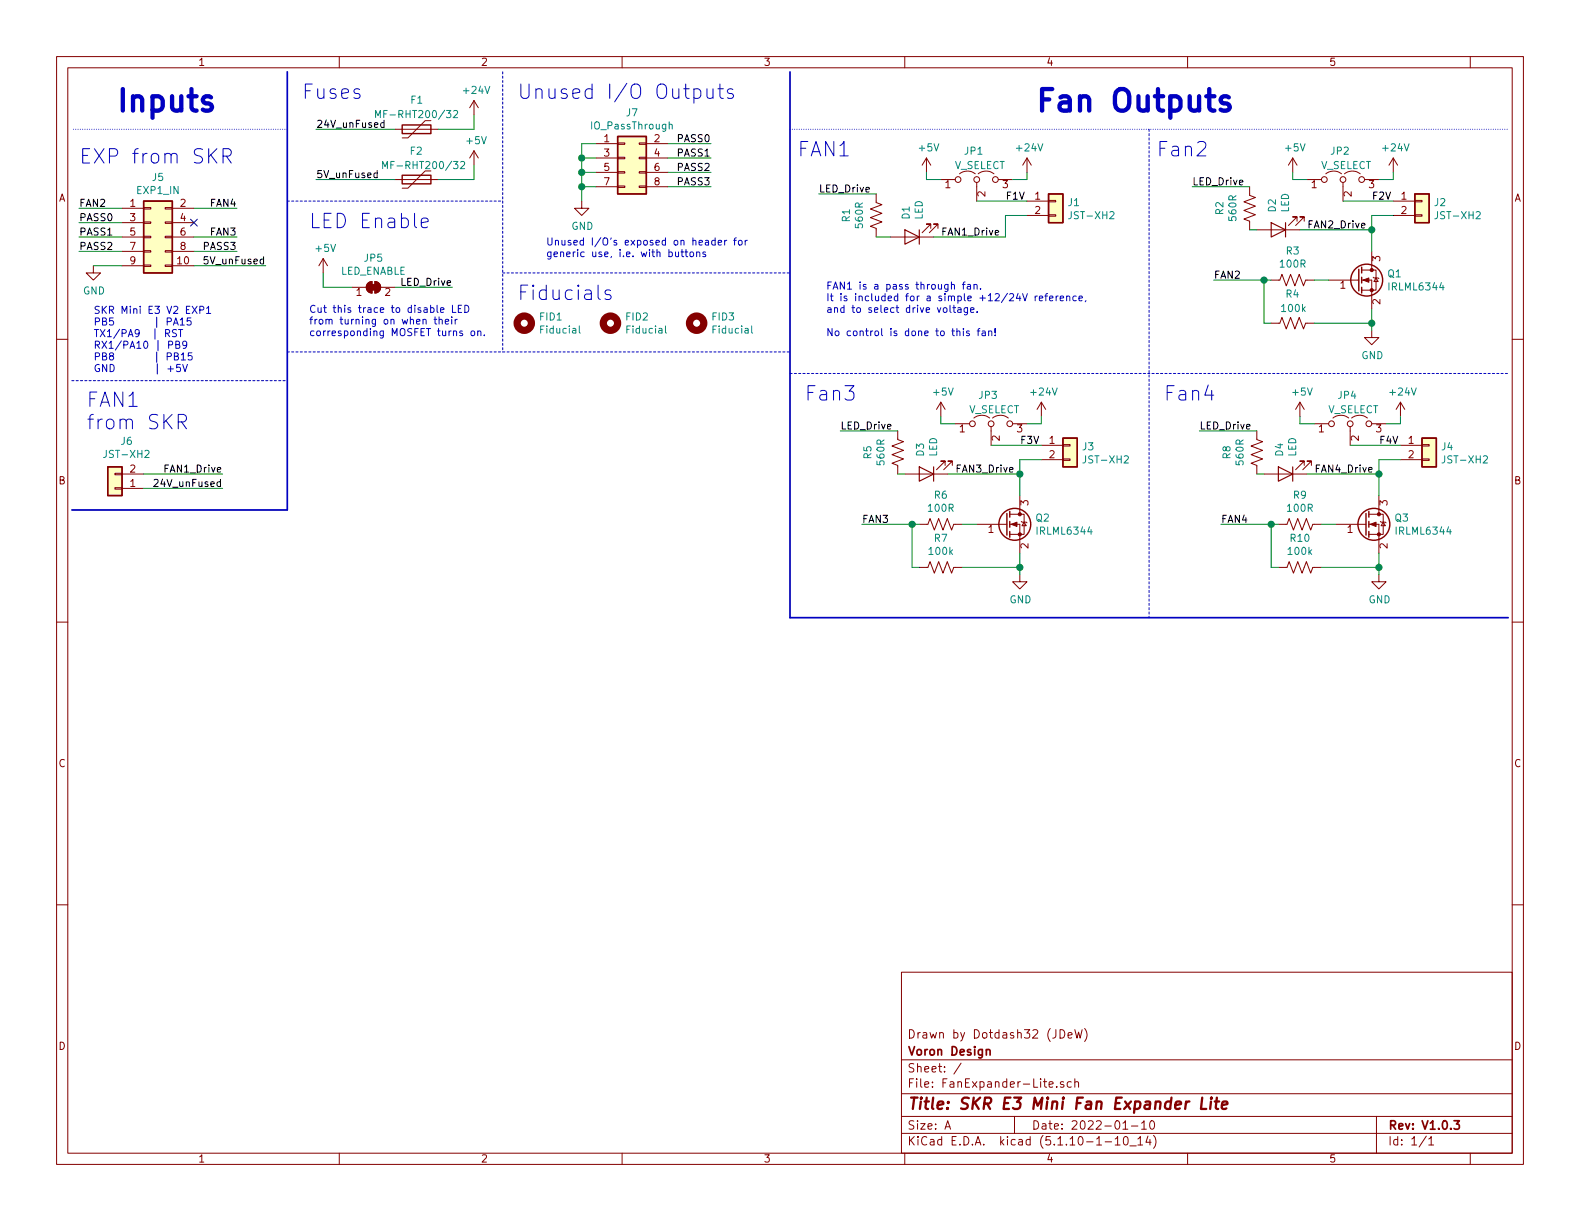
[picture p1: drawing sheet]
<svg xmlns="http://www.w3.org/2000/svg" width="279mm" height="216mm" viewBox="0 0 279 216" stroke-linecap="round" stroke-linejoin="round" font-family="sans-serif">
<g fill="none" stroke="#840000" stroke-width=".18">
<path d="M10 10h259.4v195.9h-259.4zM12 12h255.4v191.9h-255.4zM60 10v2M83.8 17.8v2.5M83.8 17.8l-.7 1.3M83.8 17.8l.8 1.3M110 10v2M160 10v2M210 10v2M260 10v2M21.6 36.8h3.8M21.6 39.4h3.8"/>
<path d="M25.4 39.2h1.3v.3h-1.3zM25.4 36.7h1.3v.3h-1.3zM29.2 39.2h1.3v.3h-1.3zM29.2 36.7h1.3v.3h-1.3zM30.5 36.8h3.8M30.5 39.4h3.8M69.8 31.8h7.7M69.8 22.9h7.7M76.2 30.2h-1l-3.1 3.1h-1M76.2 21.3h-1l-3.1 3.1h-1M83.8 26.7l-.7 1.2M83.8 26.7v2.5"/>
<path d="M83.8 26.7l.8 1.2M102.9 35.6v1.2h1.2l-1.2 1.3-1.3-1.3h1.3M105.4 25.4h3.8M105.4 27.9h3.8M105.4 30.5h3.8M105.4 33h3.8M109.2 32.9h1.3v.2h-1.3zM109.2 30.4h1.3v.2h-1.3zM109.2 27.8h1.3v.3h-1.3zM109.2 25.3h1.3v.2h-1.3zM113 32.9h1.3v.2h-1.3zM113 30.4h1.3v.2h-1.3z"/>
<path d="M113 27.8h1.3v.3h-1.3zM113 25.3h1.3v.2h-1.3zM114.3 25.4h3.8M114.3 27.9h3.8M114.3 30.5h3.8M114.3 33h3.8M154.9 34.3v1.5l1.1 .4-2.1 .8 2.1 .7-2.1 .8 2.1 .7-2.1 .8 1 .4v1.5M163.8 27.9l-.7 1.3M163.8 27.9v2.6M163.8 27.9l.8 1.3M166.4 31.8h2.5M172.7 32.3v3.3"/>
<path d="M176.5 31.8h2.6M181.6 35.6h3.8M181.6 38.1h3.8M181.6 27.9l-.8 1.3M181.6 27.9v2.6M181.6 27.9l.8 1.3M185.4 38h1.3v.2h-1.3zM185.4 35.4h1.3v.3h-1.3zM221 33v1.5l1 .4-2 .8 2 .7-2 .8 2 .8-2 .7 1 .4v1.5M228.6 27.9l-.8 1.3M228.6 27.9v2.6M228.6 27.9l.8 1.3"/>
<path d="M229.4 39.1v-.7h-.8h.8l-1.6 1.5M230.6 39.1v-.7h-.7h.7l-1.5 1.5M231.1 31.8h2.6M237.5 32.3v3.3M241.3 31.8h2.5M246.4 35.6h3.8M246.4 38.1h3.8M246.4 27.9l-.8 1.3M246.4 27.9v2.6M246.4 27.9l.7 1.3M250.2 38h1.3v.2h-1.3zM250.2 35.4h1.3v.3h-1.3z"/>
<path d="M10 60h2M16.5 47v1.3h1.3l-1.3 1.2-1.3-1.2h1.3M21.6 47h3.8M21.6 41.9h3.8M21.6 44.5h3.8M25.4 46.9h1.3v.2h-1.3zM25.4 44.3h1.3v.3h-1.3zM25.4 41.8h1.3v.2h-1.3zM29.2 46.9h1.3v.2h-1.3zM29.2 44.3h1.3v.3h-1.3zM29.2 41.8h1.3v.2h-1.3zM30.5 47h3.8"/>
<path d="M30.5 41.9h3.8M30.5 44.5h3.8M57.1 45.7l-.7 1.3M57.1 45.7v2.6M57.1 45.7l.8 1.3M62.2 50.8h2.6M65.1 50l.7-.2v2a1.02 1.02 0 0 1-1-.7 1.02 1.02 0 0 1 .3-1.1zM66.3 49.8a1.02 1.02 0 0 1 1 1 1.02 1.02 0 0 1-1 1zM67.3 50.8h2.5M157.5 41.9h7.6M164.6 40.4v-.8h-.8h.8l-1.5 1.5M165.9 40.4v-.8h-.8h.8l-1.6 1.5"/>
<path d="M222.2 40.6h7.7M224.8 57.2h1.5l.4-1.1 .8 2.1 .7-2.1 .8 2.1 .7-2.1 .8 2.1 .4-1h1.5M224.8 49.5h1.5l.4-1 .8 2 .7-2 .8 2 .7-2 .8 2 .4-1h1.5M234.9 49.5h5.1M240.1 49.5h.2M240.8 49.5h1.8v5.1M240.8 47.8h1.8M242.6 47.8h.7v3.5h-2.5M242.6 58.4v1.3h1.2l-1.2 1.3-1.3-1.3h1.3M242.6 44.5v3.3M242.8 49l.2 .1h.7l.1 .2M243.3 49.1l.4 .7h-.7z"/>
<path d="M267.4 60h2M158.7 76.2v1.5l1.1 .4-2.1 .8 2.1 .7-2.1 .8 2.1 .8-2.1 .7 1 .4v1.5M166.4 71.1l-.8 1.3M166.4 71.1v2.6M166.4 71.1l.7 1.3M168.9 74.9h2.5M175.3 75.4v3.3M179.1 74.9h2.5M184.1 78.7h3.9M184.1 71.1l-.7 1.3M184.1 71.1v2.6M184.1 71.1l.8 1.3"/>
<path d="M188 78.6h1.2v.3h-1.2zM222.2 76.2v1.5l1.1 .4-2.1 .8 2.1 .7-2.1 .8 2.1 .8-2.1 .7 1 .4v1.5M229.9 71.1l-.8 1.3M229.9 71.1v2.6M229.9 71.1l.7 1.3M232.4 74.9h2.5M238.8 75.4v3.3M242.6 74.9h2.5M247.6 71.1l-.7 1.3M247.6 71.1v2.6M247.6 71.1l.8 1.3M247.6 78.7h3.9"/>
<path d="M251.5 78.6h1.2v.3h-1.2zM20.3 83.7h1.3v.2h-1.3zM20.3 86.2h1.3v.3h-1.3zM21.6 86.4h3.8M21.6 83.8h3.8M160 83.8h7.6M162.6 92.7h1.5l.4-1 .7 2 .8-2 .8 2 .7-2 .8 2 .4-1h1.5M167.1 82.3v-.8h-.7h.7l-1.5 1.6M168.4 82.3v-.8h-.8h.8l-1.5 1.6M172.7 92.7h5.1M177.9 92.7h.2M178.6 92.7h1.7v5.1"/>
<path d="M178.6 90.9h1.7M180.3 90.9h.8v3.6h-2.5M180.3 87.6v3.3M180.6 92.2l.1 .1h.8l.1 .2M181.1 92.3l.4 .7h-.8zM184.1 81.3h3.9M188 81.2h1.2v.2h-1.2zM223.5 83.8h7.6M226.1 92.7h1.5l.4-1 .7 2 .8-2 .8 2 .7-2 .8 2 .4-1h1.5M230.6 82.3v-.8h-.7h.7l-1.5 1.6M231.9 82.3v-.8h-.8h.8l-1.5 1.6M236.2 92.7h5.1"/>
<path d="M241.4 92.7h.2M242.1 92.7h1.7v5.1M242.1 90.9h1.7M243.8 90.9h.8v3.6h-2.5M243.8 87.6v3.3M244.1 92.2l.1 .1h.8l.1 .2M244.6 92.3l.4 .7h-.8zM247.6 81.3h3.9M251.5 81.2h1.2v.2h-1.2zM10 110h2M162.6 100.3h1.5l.4-1 .7 2 .8-2 .8 2 .7-2 .8 2 .4-1h1.5M180.3 101.6v1.3h1.3l-1.3 1.2-1.2-1.2h1.2"/>
<path d="M226.1 100.3h1.5l.4-1 .7 2 .8-2 .8 2 .7-2 .8 2 .4-1h1.5M243.8 101.6v1.3h1.3l-1.3 1.2-1.2-1.2h1.2M267.4 110h2M10 160h2M267.4 160h2M159.4 171.9h108v32h-108zM159.4 197.4h108M159.4 193.4h108M159.4 187.4h108M167.1 199.7l.5-1.5 .5 1.5M167.2 199.2h.8M170 188l-1.3 1.9"/>
<path d="M179.4 197.4v3M185.5 191.8l.7-.2v-.3h-.5l-.2 .2 .1 .7h.6M186.9 192.1v.2M187.5 182.1a.75 .75 0 0 1 .8 .7 .75 .75 0 0 1-.8 .8zM188.1 191.3a.37 .37 0 0 0-.6 .2l.1 .2 .5 .1 .1 .2-.3 .3-.4-.1M188.9 183.1l.7-.2-.1-.2-.4-.1-.2 .2 .1 .7h.5M189.4 191.3h-.4l-.3 .2 .1 .6 .2 .2 .4-.1M190.1 191.4v-.1a.37 .37 0 0 1 .6 .2v.8M190.1 182.1l.3 1.5 .3-1.1 .3 1.1 .4-1.5M190.1 190.8v1.5M191.8 181.9a1.71 1.71 0 0 1 0 2.3M198.6 199.7h.8"/>
<path d="M200.1 199.1h1.1M201.9 198.6l.4-.4v1.5M201.9 199.7h.8M203.5 198.2h.2a.8 .8 0 0 1 .5 .7 .8 .8 0 0 1-.5 .8 1 1 0 0 1-.2-1.5zM243.4 197.4v6.5M60 203.9v2M110 203.9v2M159.4 200.4h108M160 203.9v2M195.4 201.9h1.2M197.2 201.4l.4-.4v1.5M197.2 202.5h.9"/>
<path d="M198.8 201.1l.3-.1a.94 .94 0 0 1 0 1.5l-.4-.3v-.7zM199.8 202.6h1.1M201.2 201.4l.5-.4v1.5M201.2 202.5h.9M203 200.9l-.4 1.1h1M203.4 201.5v1M204 200.8a1.71 1.71 0 0 1 0 2.2M210 203.9v2M252.2 200.9l-1.2 1.9M252.7 201.4l.4-.4v1.5M252.7 202.5h.8M260 203.9v2"/>
<circle cx="169.4" cy="31.8" r=".51"/>
<circle cx="172.7" cy="31.8" r=".51"/>
<circle cx="176" cy="31.8" r=".51"/>
<circle cx="234.2" cy="31.8" r=".51"/>
<circle cx="237.5" cy="31.8" r=".51"/>
<circle cx="240.8" cy="31.8" r=".51"/>
<circle cx="172" cy="74.9" r=".51"/>
<circle cx="175.3" cy="74.9" r=".51"/>
<circle cx="178.6" cy="74.9" r=".51"/>
<circle cx="235.5" cy="74.9" r=".51"/>
<circle cx="238.8" cy="74.9" r=".51"/>
<circle cx="242.1" cy="74.9" r=".51"/>
</g>
<path d="M174.4 185.7l.1-.1a.37 .37 0 0 1 .6 .2v.8M257.1 198.2h1l-.5 .6 .4 .1v.6l-.2 .2-.7-.2" fill="none" stroke="#840000" stroke-width=".3"/>
<path d="M212.6 194.1l-.2 2h.9M214.1 194.8l-.1 1.3M214.2 194.1v.2l.1-.1-.1-.1v.2M214.8 194.8h.8M215.2 194.1l-.2 1.7v.2l.4 .1M216.1 195.4l.9-.2v-.4h-.8l-.2 1 .3 .3 .6-.1" fill="none" stroke="#840000" stroke-width=".41"/>
<g fill="#ffffc2" stroke="#ffffc2" stroke-width=".18">
<path d="M109.2 24.1h5.1v10.2h-5.1z"/>
<path d="M25.4 35.6h5.1v12.7h-5.1z"/>
<path d="M19 82.6h2.6v5h-2.6z"/>
<path d="M185.4 34.3h2.6v5.1h-2.6z"/>
<path d="M250.2 34.3h2.5v5.1h-2.5z"/>
<path d="M251.5 77.5h2.5v5.1h-2.5z"/>
<path d="M188 77.5h2.5v5.1h-2.5z"/>
</g>
<g fill="none" stroke="#840000" stroke-width=".25">
<path d="M25.4 35.6h5.1v12.7h-5.1zM71.1 31h5.1v1.5h-5.1zM71.1 22.1h5.1v1.5h-5.1zM109.2 24.1h5.1v10.2h-5.1zM185.4 34.3h2.6v5.1h-2.6zM250.2 34.3h2.5v5.1h-2.5zM240.3 47.6v3.8M240.8 47.2v1.1M240.8 49v1M240.8 50.8v1M188 77.5h2.5v5.1h-2.5zM251.5 77.5h2.5v5.1h-2.5z"/>
<path d="M19 82.6h2.6v5h-2.6zM178.1 90.8v3.8M178.6 90.4v1M178.6 92.2v1M178.6 94v1M241.6 90.8v3.8M242.1 90.4v1M242.1 92.2v1M242.1 94v1"/>
<circle cx="241.7" cy="49.5" r="2.82"/>
<circle cx="179.5" cy="92.7" r="2.82"/>
<circle cx="243" cy="92.7" r="2.82"/>
</g>
<path d="M80.2 19.7l.5-.2 .2 .4v.2l-.8 .7h.8M66.4 20.8v-1.3l.5 .9 .4-.9v1.3M67.7 29.8v-1.3l.4 1 .4-1v1.3M81.5 28.7l.4-.2 .3 .4-.1 .2-.7 .7h.8M118.3 22.1l.2-.1h.3l.1 .8M102.4 57.6v1.1l.2 .2M117.7 57.6v1.1l.2 .2M132.9 57.6v1.1l.2 .2" fill="none" stroke="#008484" stroke-width=".18"/>
<g fill="#840000" stroke="#840000" stroke-width=".18">
<path d="M65.1 50l.7-.2v2a1.02 1.02 0 0 1-1-.7 1.02 1.02 0 0 1 .3-1.1z"/>
<path d="M66.3 49.8a1.02 1.02 0 0 1 1 1 1.02 1.02 0 0 1-1 1z"/>
<path d="M65.5 50.3h1v1h-1z"/>
<path d="M241 49.5l1.1-.4v.8z"/>
<path d="M242.3 92.7l1-.4v.8z"/>
<path d="M178.8 92.7l1-.4v.8z"/>
<circle cx="242.6" cy="51.3" r=".28"/>
<circle cx="242.6" cy="47.8" r=".28"/>
<circle cx="243.8" cy="94.5" r=".28"/>
<circle cx="243.8" cy="90.9" r=".28"/>
<circle cx="180.3" cy="94.5" r=".28"/>
<circle cx="180.3" cy="90.9" r=".28"/>
</g>
<path d="M224.8 39.4l2.5 1.2-2.5 1.3zM227.3 39.4v2.5M160 40.6l2.6 1.3-2.6 1.3zM162.6 40.6v2.6M162.6 82.6l2.5 1.2-2.5 1.3zM165.1 82.6v2.5M226.1 82.6l2.5 1.2-2.5 1.3zM228.6 82.6v2.5" fill="none" stroke="#840000" stroke-width=".2"/>
<g fill="none" stroke="#840000" stroke-width="1.3">
<circle cx="92.7" cy="57.1" r="1.27"/>
<circle cx="107.9" cy="57.1" r="1.27"/>
<circle cx="123.2" cy="57.1" r="1.27"/>
</g>
<path d="M50.8 12.7v77.5h-38.1M139.7 12.7v96.5h127" fill="none" stroke="#0000c2" stroke-width=".3"/>
<path d="M88.9 12.7v49.5M50.8 35.6h38.1M203.2 22.9v86.3M88.9 48.3h50.8M12.7 67.3h38.1M50.8 62.2h88.9M139.7 66h127" fill="none" stroke="#0000c2" stroke-width=".18" stroke-dasharray=".4 .4"/>
<path d="M50.8 22.9h-38.1M139.7 22.9h127" fill="none" stroke="#0000c2" stroke-width=".18" stroke-dasharray="0 .4"/>
<g fill="none" stroke="#008400" stroke-width=".18">
<path d="M14 36.8h7.6M14 39.4h7.6M34.3 36.8h7.6M55.9 31.8h13.9M55.9 22.9h13.9M83.8 29.2v2.6h-6.3M83.8 20.3v2.6h-6.3M102.9 33h2.5M102.9 30.5h2.5M102.9 27.9h2.5M105.4 25.4h-2.5v10.2M118.1 33h7.6"/>
<path d="M118.1 30.5h7.6M118.1 27.9h7.6M118.1 25.4h7.6M144.8 34.3h10.1M163.8 30.5v1.3h2.6M172.7 35.6h8.9M181.6 30.5v1.3h-2.5M181.6 38.1h-3.8v3.8h-12.7M210.8 33h10.2M228.6 30.5v1.3h2.5M237.5 35.6h8.9M246.4 30.5v1.3h-2.6"/>
<path d="M246.4 38.1h-3.8v6.4M14 41.9h7.6M14 44.5h7.6M16.5 47h5.1M34.3 41.9h7.6M34.3 47h12.7M34.3 44.5h7.6M57.1 48.3v2.5h5.1M69.8 50.8h10.2M154.9 41.9h2.6M214.6 49.5h10.2M221 40.6h1.2"/>
<path d="M223.5 49.5v7.7h1.3M229.9 40.6h12.7M232.4 49.5h2.5M232.4 57.2h10.2M242.6 54.6v3.8M148.6 76.2h10.1M166.4 73.7v1.2h2.5M175.3 78.7h8.8M184.1 73.7v1.2h-2.5M212.1 76.2h10.1M229.9 73.7v1.2h2.5M238.8 78.7h8.8"/>
<path d="M247.6 73.7v1.2h-2.5M25.4 83.8h14M25.4 86.4h14M152.4 92.7h10.2M158.7 83.8h1.3M161.3 92.7v7.6h1.3M167.6 83.8h12.7M170.2 92.7h2.5M180.3 97.8v3.8M184.1 81.3h-3.8v6.3M215.9 92.7h10.2M222.2 83.8h1.3"/>
<path d="M224.8 92.7v7.6h1.3M231.1 83.8h12.7M233.7 92.7h2.5M243.8 97.8v3.8M247.6 81.3h-3.8v6.3M170.2 100.3h10.1M233.7 100.3h10.1"/>
</g>
<path d="M66.7 30.6h-.4l-.2 .2 .1 .6h.5M66.7 30.1v1.3M67.9 21.7h-.3l-.3 .2 .1 .6h.5M67.9 21.3v1.2M240.8 39.9l.6-.1-.1-.3h-.4l-.1 .1v.7h.5M176 41.1l.6-.1-.1-.2-.3-.1-.2 .2v.6h.5M27.3 84.9l.4-.1 .3 .3-.1 .2-.7 .7h.8M178.5 83.1l.6-.1v-.3h-.4l-.2 .1 .1 .6h.5M242 83.1l.6-.1v-.3h-.4l-.2 .1 .1 .6h.5" fill="none" stroke="#000" stroke-width=".18"/>
<g fill="none" stroke="#0000c2" stroke-width=".18">
<path d="M122.7 15.8l.7-.1 .5 .5v.7l-.2 .4-.3 .1-.7-.1M125 15.7l.1 1.6a.66 .66 0 0 0 1-.2M126.1 15.7v1.7M126.9 15.7h1M127.3 14.9v2.1l.1 .3 .5 .1M129.6 15.8a.6 .6 0 0 0-1 .3l.2 .3 .6 .1 .3 .4-.1 .4-.2 .1-.8-.1M39.4 27.6h1a.68 .68 0 0 0 .5-.7 .68 .68 0 0 0-.5-.6h-1v2.5M40 27.6l.9 1.2M74.5 39.4l1.2-.2-.1-.5-.7-.1-.4 .3v1l.1 .2 .3 .2 .7-.2M27.7 56.1v1.8M29.3 58.9l.6-.1v-.4l-.1-.1h-.5v1.2M29.6 56.9l.7-.1v-.5l-.7-.1v1.3"/>
<path d="M29.6 58.9l.4 .6M30.7 57.5l.4-1.3 .4 1.3M30.8 57.1h.6M31.2 58.3h-.5l-.1 .1-.1 .2 .1 .2 .5 .2 .1 .3-.2 .2h-.5M31.6 58.3h.7M31.9 56.6l.3-.4v1.3M31.9 57.5h.7M31.9 58.3v1.2M33.8 56.2h-.7v.6l.2-.1 .5 .1v.6l-.2 .1-.5-.1M34 54.2l.8 1.2M34.8 54.2l-.8 1.2M35.3 54.8l.7-.1v-.4l-.2-.1h-.5v1.2"/>
<path d="M36.5 54.5l.4-.3v1.2M36.5 55.4h.8M76.8 56.5h.4M76.9 56v1.1l.3 .2M77.6 56.6l.2-.1h.3l.1 .8M77.6 56v1.3M77.9 54.8l.6-.1-.1-.2-.3-.1-.2 .2 .1 .6h.4M78.7 56.9l.6-.1v-.3h-.4l-.2 .1 .1 .7h.5M79.9 56v.2M79.9 56.5v.8M80 54v1.2h.6M80.5 56.5v.8"/>
<path d="M80.8 56.5l-.3 .2M81.1 54.6h.4M81.6 54h-.5v1.2h.5M81.8 58.6l-.3-.1-.2 .2 .1 .2 .4 .1v.3h-.5M82.2 54a.64 .64 0 0 1 .7 .6 .64 .64 0 0 1-.7 .6zM83.4 58.6l.3-.1 .2 .3-.1 .5-.3 .1-.2-.2zM84.5 58.6l.2-.1 .3 .1v.8M84.5 58.5v.9M85.6 59.2v.2M107.9 51.4l-.6-.1-.3 .3 .1 .4 .8 .2 .2 .3-.2 .3-.2 .2-.7-.2M119.5 44.6v.7l.3 .1 .2-.1M120 44.6v.8"/>
<path d="M120.4 44.6h.5M120.6 44.1v1.1l.3 .2M121.1 44.6h.5M121.3 44.1v1.1l.3 .2M122.1 44.6h.3l.3 .2-.2 .5-.3 .1-.2-.1zM123.2 44.7l.2-.1h.3v.8M123.2 44.6v.8M124.8 42.5h.4l.1 .8M124.8 44.6h-.3l-.2 .1v.2l.5 .1v.3h-.5M125.3 42.8h-.4l-.2 .2 .1 .3h.5M126.5 42.5h-.4l-.2 .2 .1 .6h.5M126.5 42.1v1.2"/>
<path d="M127 42.9l.6-.1v-.3h-.4l-.2 .2 .1 .6h.5M128.1 42.5v.8M128.5 42.5l-.4 .2M129.7 42.5h.5M130.2 42.1l-.3 .1v1.1M130.7 42.5h.3l.2 .2-.1 .6h-.3l-.2-.1zM131.8 42.5v.8M132.2 42.5l-.4 .2M168 54v1.1l.2 .1M168.2 50.4l.2-.1h.3l.1 .8M168.5 54.4h.5M168.7 54v1.1l.3 .1"/>
<path d="M169.2 58.6l.2-.1 .3 .1v.8M169.4 54.5h.5l.1 .7M170 54.7l-.5 .1-.2 .1 .1 .3h.6M170.2 50.3h.5M170.4 58.1v.1M170.4 58.5v.9M170.7 49.9l-.3 .1v1.1M171.1 50.3h.5v.8M171.1 54.4v1l-.3 .3-.3-.1M171.1 54.5l-.4-.1-.2 .2 .1 .6h.5M171.4 58.6l-.3-.1-.2 .2 .1 .2 .4 .1v.3h-.5M171.6 50.6h-.4l-.2 .2 .1 .3h.5"/>
<path d="M171.6 54.8l.6-.1v-.2l-.4-.1-.2 .2 .1 .6h.5M172.2 50.4l.2-.1h.3l.1 .8M172.2 50.3v.8M172.8 55.1v.1M172.8 58.5h.5M173.3 58.1l-.3 .2v1.1M173.4 51v.1M173.7 58.6h.5v.8M174.2 58.8l-.4 .1-.2 .2 .1 .2h.5M174.8 58.6l.2-.1 .3 .1 .1 .8M174.8 58.5v.9M176 59.2v.2"/>
<path d="M176 58.1v.8M180.8 51.9l.5 1.3 .4-1.3M183.1 52.3v.9M183.4 52.3l-.3 .3M183.8 52.8l.6-.1-.1-.3-.3-.1-.2 .2v.6h.5M184.8 52.3h.4M185.2 51.9l-.3 .2v1.1M185.6 52.8l.6-.1v-.3l-.4-.1-.2 .2 .1 .6h.5M186.8 52.3v.9M187.1 52.3l-.2 .1-.1 .2M187.5 52.8l.6-.1-.1-.3-.3-.1-.2 .2v.6h.5M188.6 52.5l.2-.2 .3 .1 .1 .8"/>
<path d="M188.6 52.3v.9M190.3 52.4l-.3-.1-.3 .3 .1 .5h.5M190.8 52.8l.6-.1-.1-.3-.3-.1-.2 .2 .1 .6h.4M192 53.1l-.1 .3M27.7 62.3v1.8M27.8 64.3v1.8M29.6 63l.7-.1v-.4l-.7-.1v1.3M29.7 65.2h1M29.8 61l.6-.1 .1-.4-.2-.2h-.5v1.3M30.2 64.7v1M30.8 63l.6-.1 .1-.2-.1-.2-.6-.1v1.3h.5l.2-.2 .1-.3-.3-.2M31.1 60.9h.5l.1-.2v-.2l-.6-.2v1.3h.5l.1-.1 .1-.3-.3-.3"/>
<path d="M31.5 74.6h1a.68 .68 0 0 0 .5-.7 .68 .68 0 0 0-.5-.6h-1v2.5M31.9 64.4h-.6l-.1 .6 .2-.1 .4 .1 .1 .6-.2 .1-.5-.1M32.1 62.7l.3-.3v1.3M32.1 63.7h.7M32.1 74.6l.9 1.2M32.3 64.4l.4 1.3 .4-1.3M33 60.9l-.2 .2h-.4l-.1-.2 .1-.4 .1-.2h.3l.2 .3a.97 .97 0 0 1-.2 .9l-.4 .1M33.9 62.4h-.6v.6l.2-.1 .4 .1v.5l-.1 .2-.5-.2"/>
</g>
<path d="M217.3 17.2l-.4-.2h-.5l-.4 .2-.2 .4 .2 .5 1.3 .4 .2 .3-.2 .6-.4 .2h-.7l-.4-.2" fill="none" stroke="#0000c2" stroke-width=".76"/>
<g fill="#008400" stroke="#008400" stroke-width=".25">
<circle cx="102.9" cy="27.9" r=".51"/>
<circle cx="243.8" cy="100.3" r=".51"/>
<circle cx="180.3" cy="100.3" r=".51"/>
<circle cx="102.9" cy="30.5" r=".51"/>
<circle cx="242.6" cy="57.2" r=".51"/>
<circle cx="223.5" cy="49.5" r=".51"/>
<circle cx="102.9" cy="33" r=".51"/>
<circle cx="224.8" cy="92.7" r=".51"/>
<circle cx="243.8" cy="83.8" r=".51"/>
<circle cx="161.3" cy="92.7" r=".51"/>
<circle cx="180.3" cy="83.8" r=".51"/>
<circle cx="242.6" cy="40.6" r=".51"/>
</g>
<path d="M33.7 38.8l1.2 1.2M34.9 38.8l-1.2 1.2" fill="none" stroke="#000084" stroke-width=".18"/>
<g font-size="5.3" fill="#0000c2">
<text x="20.3" y="19.8">Inputs</text>
<text x="182.9" y="19.8">Fan Outputs</text>
</g>
<g font-size="3.5" fill="#0000c2">
<text x="53.3" y="17.5">Fuses</text>
<text x="91.4" y="17.5">Unused I/O Outputs</text>
<text x="14" y="29">EXP from SKR</text>
<text x="141" y="27.7">FAN1</text>
<text x="204.5" y="27.7">Fan2</text>
<text x="54.6" y="40.4">LED Enable</text>
<text x="91.4" y="53.1">Fiducials</text>
<text x="15.2" y="72">FAN1</text>
<text x="142.2" y="70.9">Fan3</text>
<text x="205.7" y="70.9">Fan4</text>
<text x="15.2" y="75.9">from SKR</text>
</g>
<text font-size="2.8" fill="#840000" x="160.4" y="196.2">Title: SKR E3 Mini Fan Expander Lite</text>
<g font-size="2.1" fill="#840000">
<text x="160.4" y="183.6">Drawn by Dotdash32 (JDeW)</text>
<text x="160.4" y="189.6">Sheet: /</text>
<text x="160.4" y="186.6">Voron Design</text>
<text x="160.4" y="192.3">File: FanExpander-Lite.sch</text>
<text x="160.4" y="202.5">KiCad E.D.A. kicad (5.1.10-1-10_14)</text>
<text x="160.4" y="199.7">Size: A</text>
<text x="182.4" y="199.7">Date: 2022-01-10</text>
<text x="245.4" y="199.7">Rev: V1.0.3</text>
<text x="245.4" y="202.5">Id: 1/1</text>
</g>
<g font-size="1.8" fill="#840000">
<text x="35" y="11.6">1</text>
<text x="85" y="11.6">2</text>
<text x="135" y="11.6">3</text>
<text x="185" y="11.6">4</text>
<text x="235" y="11.6">5</text>
<text x="106.8" y="25.1">1</text>
<text x="106.8" y="27.7">3</text>
<text x="115.7" y="25.1">2</text>
<text x="115.7" y="27.7">4</text>
<text x="10.4" y="35.6">A</text>
<text x="106.8" y="30.2">5</text>
<text x="106.8" y="32.8">7</text>
<text x="115.7" y="30.2">6</text>
<text x="115.7" y="32.8">8</text>
<text x="167.2" y="33.3">1</text>
<text x="174.2" y="34.8" transform="rotate(-90 174.2 34.8)">2</text>
<text x="177.3" y="33.3">3</text>
<text x="183" y="35.3">1</text>
<text x="231.9" y="33.3">1</text>
<text x="239" y="34.8" transform="rotate(-90 239 34.8)">2</text>
<text x="242.1" y="33.3">3</text>
<text x="247.8" y="35.3">1</text>
<text x="267.8" y="35.6">A</text>
<text x="23" y="36.6">1</text>
<text x="23" y="39.1">3</text>
<text x="23" y="41.7">5</text>
<text x="31.9" y="36.6">2</text>
<text x="31.9" y="39.1">4</text>
<text x="31.9" y="41.7">6</text>
<text x="183" y="37.8">2</text>
<text x="247.8" y="37.8">2</text>
<text x="23" y="44.2">7</text>
<text x="23" y="46.7">9</text>
<text x="31.4" y="46.7">10</text>
<text x="31.9" y="44.2">8</text>
<text x="244.1" y="46.2" transform="rotate(-90 244.1 46.2)">3</text>
<text x="63" y="52.3">1</text>
<text x="68.1" y="52.3">2</text>
<text x="237" y="51.1">1</text>
<text x="244.1" y="53.8" transform="rotate(-90 244.1 53.8)">2</text>
<text x="169.7" y="76.5">1</text>
<text x="176.8" y="78" transform="rotate(-90 176.8 78)">2</text>
<text x="179.9" y="76.5">3</text>
<text x="233.2" y="76.5">1</text>
<text x="240.3" y="78" transform="rotate(-90 240.3 78)">2</text>
<text x="243.4" y="76.5">3</text>
<text x="23" y="83.6">2</text>
<text x="185.6" y="78.5">1</text>
<text x="185.6" y="81">2</text>
<text x="249.1" y="78.5">1</text>
<text x="249.1" y="81">2</text>
<text x="10.4" y="85.6">B</text>
<text x="23" y="86.1">1</text>
<text x="181.9" y="89.4" transform="rotate(-90 181.9 89.4)">3</text>
<text x="245.4" y="89.4" transform="rotate(-90 245.4 89.4)">3</text>
<text x="267.8" y="85.6">B</text>
<text x="174.8" y="94.2">1</text>
<text x="238.3" y="94.2">1</text>
<text x="181.9" y="97" transform="rotate(-90 181.9 97)">2</text>
<text x="245.4" y="97" transform="rotate(-90 245.4 97)">2</text>
<text x="10.4" y="135.6">C</text>
<text x="267.8" y="135.6">C</text>
<text x="10.4" y="185.6">D</text>
<text x="267.8" y="185.6">D</text>
<text x="35" y="205.5">1</text>
<text x="85" y="205.5">2</text>
<text x="135" y="205.5">3</text>
<text x="185" y="205.5">4</text>
<text x="235" y="205.5">5</text>
</g>
<g font-size="1.8" fill="#008484">
<text x="82.1" y="16.6">+24V</text>
<text x="67.6" y="20.9">MF-RHT200/32</text>
<text x="72.7" y="18.3">F1</text>
<text x="104.7" y="22.9">IO_PassThrough</text>
<text x="110.8" y="20.6">J7</text>
<text x="68.8" y="29.9">MF-RHT200/32</text>
<text x="72.6" y="27.4">F2</text>
<text x="82.6" y="25.5">+5V</text>
<text x="162.6" y="26.8">+5V</text>
<text x="168.7" y="29.9">V_SELECT</text>
<text x="170.6" y="27.4">JP1</text>
<text x="179.9" y="26.8">+24V</text>
<text x="227.4" y="26.8">+5V</text>
<text x="233.5" y="29.9">V_SELECT</text>
<text x="235.4" y="27.4">JP2</text>
<text x="244.7" y="26.8">+24V</text>
<text x="24.3" y="34.3">EXP1_IN</text>
<text x="27" y="32">J5</text>
<text x="101" y="40.6">GND</text>
<text x="150.3" y="39.2" transform="rotate(-90 150.3 39.2)">R1</text>
<text x="152.6" y="40.2" transform="rotate(-90 152.6 40.2)">560R</text>
<text x="160.9" y="38.7" transform="rotate(-90 160.9 38.7)">D1</text>
<text x="163.2" y="38.9" transform="rotate(-90 163.2 38.9)">LED</text>
<text x="188.9" y="36.4">J1</text>
<text x="189.4" y="38.8">JST-XH2</text>
<text x="216.3" y="37.9" transform="rotate(-90 216.3 37.9)">R2</text>
<text x="218.6" y="38.9" transform="rotate(-90 218.6 38.9)">560R</text>
<text x="225.6" y="37.5" transform="rotate(-90 225.6 37.5)">D2</text>
<text x="227.9" y="37.6" transform="rotate(-90 227.9 37.6)">LED</text>
<text x="253.7" y="36.4">J2</text>
<text x="254.2" y="38.8">JST-XH2</text>
<text x="55.9" y="44.6">+5V</text>
<text x="64.5" y="46.3">JP5</text>
<text x="226.5" y="47.3">100R</text>
<text x="227.5" y="45">R3</text>
<text x="14.7" y="52.1">GND</text>
<text x="60.1" y="48.6">LED_ENABLE</text>
<text x="227.4" y="52.6">R4</text>
<text x="245.4" y="49">Q1</text>
<text x="245.8" y="51.4">IRLML6344</text>
<text x="95.5" y="56.7">FID1</text>
<text x="95.7" y="59">Fiducial</text>
<text x="110.7" y="56.7">FID2</text>
<text x="111" y="59">Fiducial</text>
<text x="126" y="56.7">FID3</text>
<text x="126.2" y="59">Fiducial</text>
<text x="226.8" y="55.2">100k</text>
<text x="240.7" y="63.5">GND</text>
<text x="165.2" y="70">+5V</text>
<text x="173.2" y="70.5">JP3</text>
<text x="182.4" y="70">+24V</text>
<text x="228.7" y="70">+5V</text>
<text x="236.7" y="70.5">JP4</text>
<text x="245.9" y="70">+24V</text>
<text x="171.3" y="73.1">V_SELECT</text>
<text x="234.8" y="73.1">V_SELECT</text>
<text x="18.7" y="81">JST-XH2</text>
<text x="21.4" y="78.7">J6</text>
<text x="154.1" y="81.1" transform="rotate(-90 154.1 81.1)">R5</text>
<text x="156.4" y="82.1" transform="rotate(-90 156.4 82.1)">560R</text>
<text x="163.4" y="80.6" transform="rotate(-90 163.4 80.6)">D3</text>
<text x="165.7" y="80.8" transform="rotate(-90 165.7 80.8)">LED</text>
<text x="191.5" y="79.6">J3</text>
<text x="191.9" y="81.9">JST-XH2</text>
<text x="217.6" y="81.1" transform="rotate(-90 217.6 81.1)">R8</text>
<text x="219.9" y="82.1" transform="rotate(-90 219.9 82.1)">560R</text>
<text x="226.9" y="80.6" transform="rotate(-90 226.9 80.6)">D4</text>
<text x="229.2" y="80.8" transform="rotate(-90 229.2 80.8)">LED</text>
<text x="255" y="79.6">J4</text>
<text x="255.4" y="81.9">JST-XH2</text>
<text x="165.3" y="88.2">R6</text>
<text x="228.8" y="88.2">R9</text>
<text x="164.3" y="90.5">100R</text>
<text x="165.3" y="95.8">R7</text>
<text x="183.2" y="92.2">Q2</text>
<text x="183.5" y="94.5">IRLML6344</text>
<text x="227.8" y="90.5">100R</text>
<text x="228.2" y="95.8">R10</text>
<text x="246.7" y="92.2">Q3</text>
<text x="247" y="94.5">IRLML6344</text>
<text x="164.4" y="98.1">100k</text>
<text x="227.9" y="98.1">100k</text>
<text x="178.5" y="106.7">GND</text>
<text x="242" y="106.7">GND</text>
</g>
<g font-size="1.8">
<text x="55.9" y="22.6">24V_unFused</text>
<text x="119.9" y="25.1">PASS0</text>
<text x="119.9" y="27.7">PASS1</text>
<text x="55.9" y="31.5">5V_unFused</text>
<text x="119.9" y="32.8">PASS3</text>
<text x="119.9" y="30.2">PASS2</text>
<text x="144.8" y="34">LED_Drive</text>
<text x="177.8" y="35.3">F1V</text>
<text x="210.8" y="32.8">LED_Drive</text>
<text x="242.6" y="35.3">F2V</text>
<text x="14" y="36.6">FAN2</text>
<text x="14" y="39.1">PASS0</text>
<text x="14" y="41.7">PASS1</text>
<text x="37.3" y="41.7">FAN3</text>
<text x="37.3" y="36.6">FAN4</text>
<text x="166.4" y="41.7">FAN1_Drive</text>
<text x="231.1" y="40.4">FAN2_Drive</text>
<text x="14" y="44.2">PASS2</text>
<text x="36.1" y="44.2">PASS3</text>
<text x="36.5" y="46.7">5V_unFused</text>
<text x="71.1" y="50.5">LED_Drive</text>
<text x="214.6" y="49.3">FAN2</text>
<text x="148.6" y="75.9">LED_Drive</text>
<text x="212.1" y="75.9">LED_Drive</text>
<text x="29.3" y="83.6">FAN1_Drive</text>
<text x="168.9" y="83.6">FAN3_Drive</text>
<text x="180.3" y="78.5">F3V</text>
<text x="232.4" y="83.6">FAN4_Drive</text>
<text x="243.8" y="78.5">F4V</text>
<text x="27.9" y="86.1">24V_unFused</text>
<text x="152.4" y="92.5">FAN3</text>
<text x="215.9" y="92.5">FAN4</text>
</g>
<g font-size="1.8" fill="#0000c2">
<text x="96.5" y="43.4">Unused I/Os exposed on header for</text>
<text x="96.5" y="45.5">generic use, i.e. with buttons</text>
<text x="146" y="51.2">FAN1 is a pass through fan.</text>
<text x="146" y="53.3">It is included for a simple +12/24V reference,</text>
<text x="16.5" y="55.5">SKR Mini E3 V2 EXP1</text>
<text x="16.5" y="57.6">PB5</text>
<text x="16.5" y="59.6">TX1/PA9 | RST</text>
<text x="54.6" y="55.3">Cut this trace to disable LED</text>
<text x="54.6" y="57.4">from turning on when their</text>
<text x="54.6" y="59.4">corresponding MOSFET turns on.</text>
<text x="146" y="55.3">and to select drive voltage.</text>
<text x="146" y="59.4">No control is done to this fan!</text>
<text x="16.5" y="61.7">RX1/PA10 | PB9</text>
<text x="16.5" y="63.7">PB8</text>
<text x="16.5" y="65.8">GND</text>
</g>
</svg>
